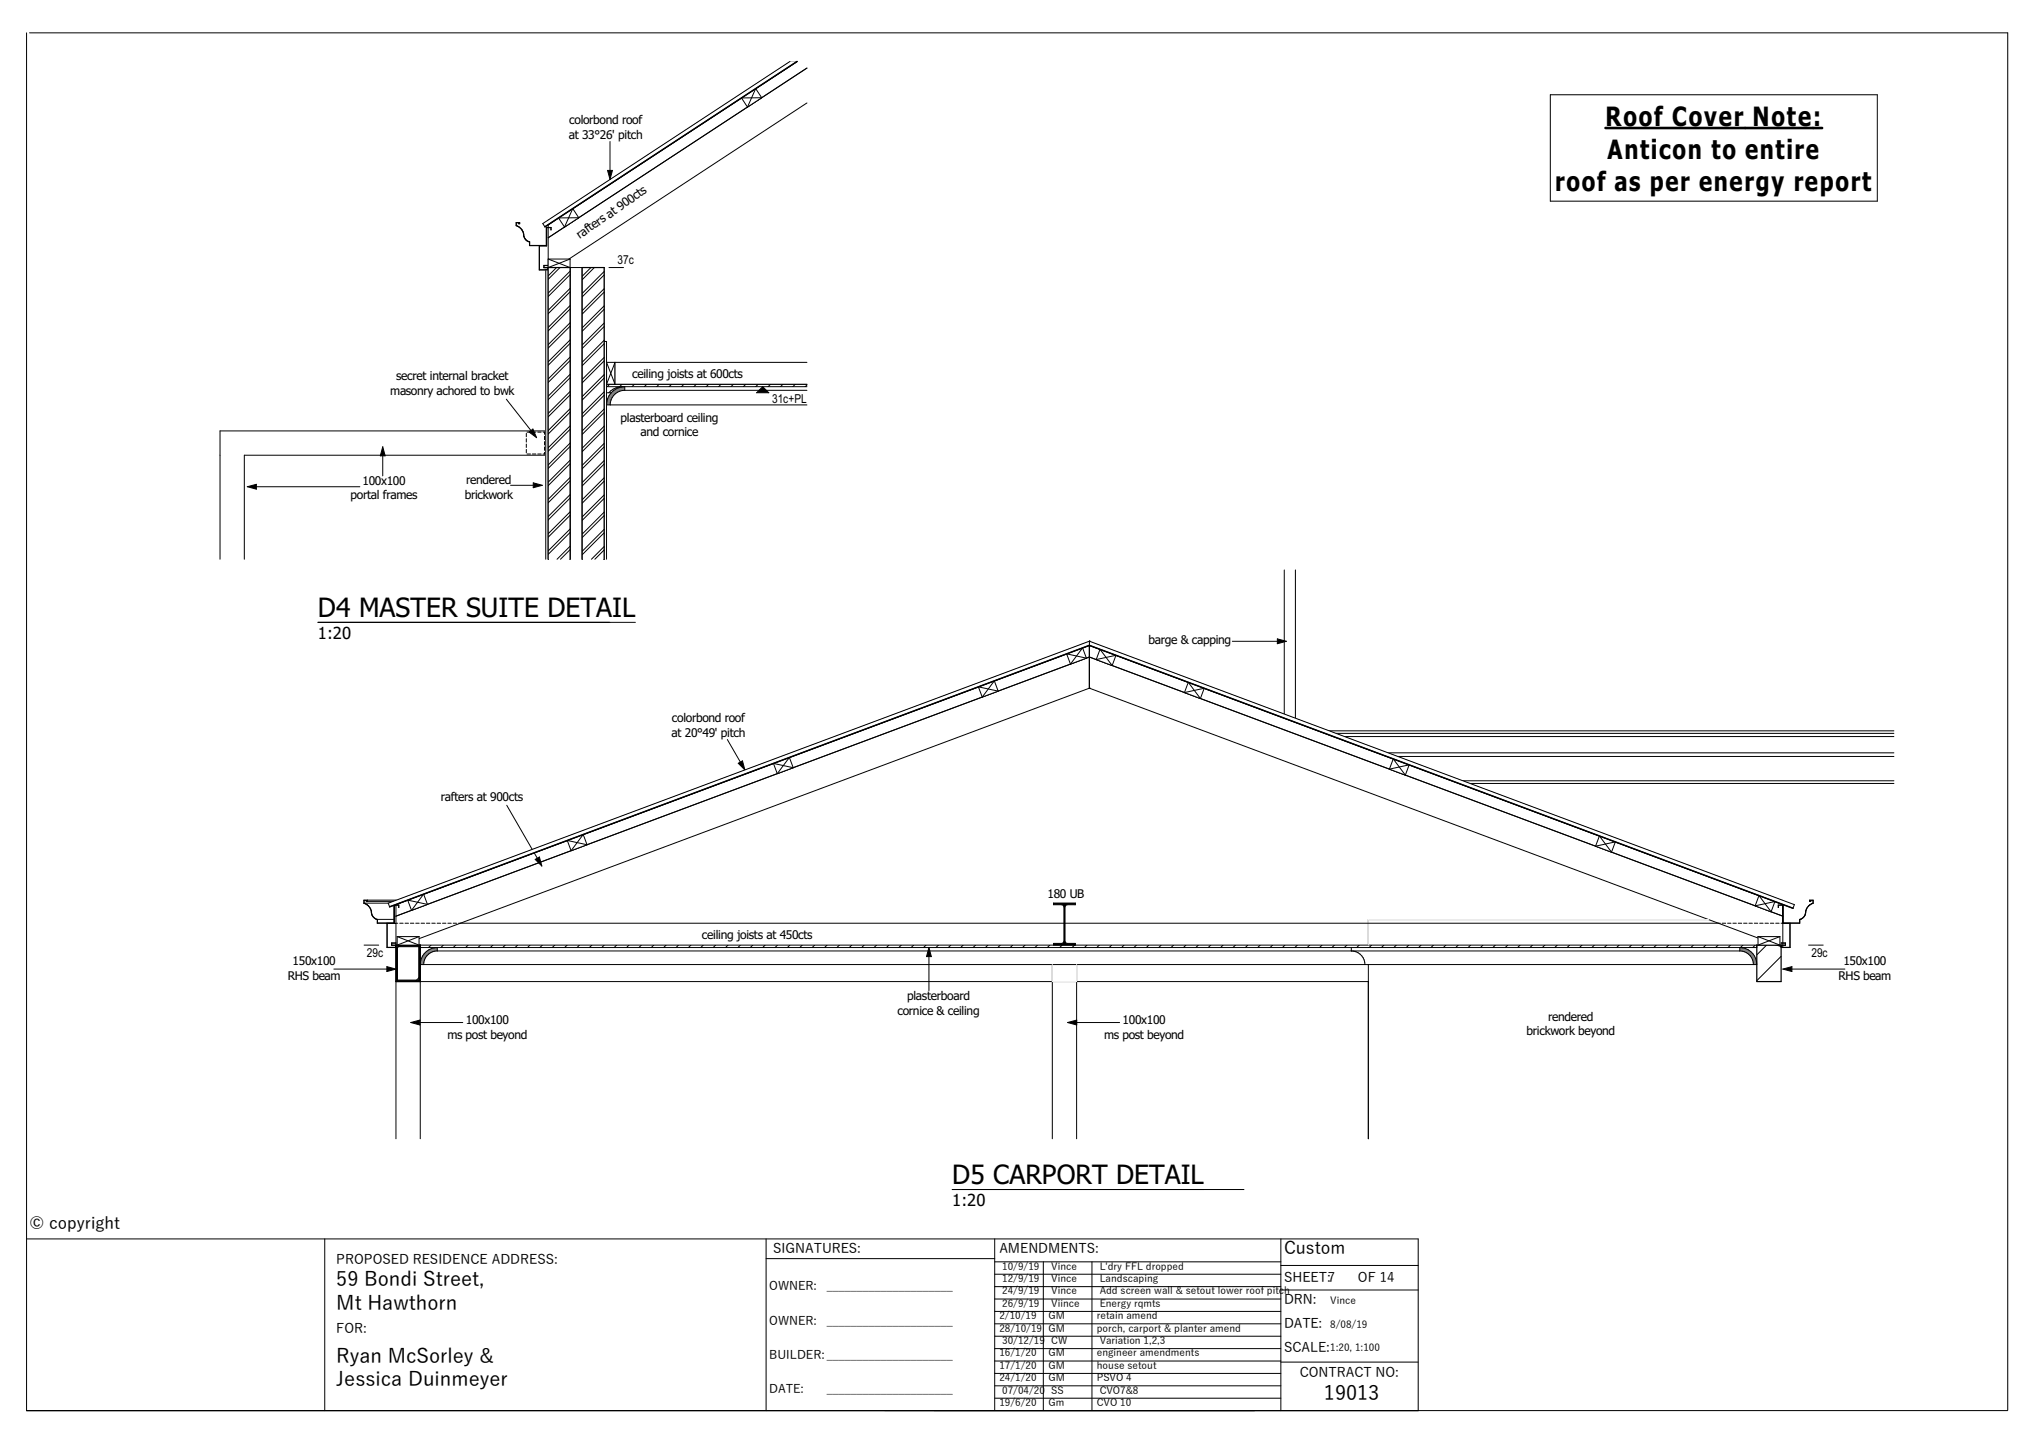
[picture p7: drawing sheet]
<svg xmlns="http://www.w3.org/2000/svg" width="420mm" height="297mm" viewBox="0 0 420 297" stroke-linecap="round" stroke-linejoin="round" font-family="sans-serif">
<g fill="none" stroke="#000" stroke-width=".21">
<path d="M5.5 6.8v283.3h407.4M6.1 6.8h406.8v283.2M5.5 254.8h286.2v35.3M66.8 254.8v35.3M157.6 258.9h47M157.6 254.8v35.3M204.6 254.8v35.3M204.6 259.5h58.8M214.6 259.5v30.6M224.6 259.5v30.6M263.4 254.8v35.3M204.6 274.8h58.8"/>
<path d="M204.6 272.3h58.8M204.6 269.7h58.8M204.6 267.2h58.8M204.6 264.6h58.8M204.6 262.1h58.8M204.6 279.9h58.8M204.6 277.4h58.8M263.4 260.3h28.3M263.4 265.3h28.3M204.6 285h58.8M204.6 282.5h58.8M204.6 287.6h58.8"/>
<path d="M263.4 280.2h28.3"/>
</g>
<!-- layer: J1  ROOF-(cover) -->
<g fill="none" stroke="#fff" stroke-width=".21">
<path d="M166 19.2l-10.8 1.8M166 18.2l-8.9 1.6M166 17.3l-7 1.2M166 16.4l-5.1 .9M166 15.5l-3.2 .5M166 14.6l-1.2 .2M137.8 39.7l-15 2.6M139.7 38.4l-15 2.6M141.6 37.2l-15 2.6M143.5 35.9l-15 2.6M145.4 34.7l-14.9 2.6M147.3 33.4l-14.9 2.6"/>
<path d="M149.2 32.2l-14.9 2.6M151.1 30.9l-14.9 2.6M153 29.7l-14.9 2.6M154.9 28.4l-14.9 2.6M156.8 27.2l-14.9 2.6M158.8 25.9l-15 2.6M160.7 24.7l-15 2.6M162.6 23.4l-15 2.6M164.5 22.2l-15 2.6M166 21l-14.6 2.5M166 20.1l-12.7 2.2M113 55.9l-.2 .1"/>
<path d="M114.9 54.7l-2.1 .3M116.8 53.4l-4 .7M118.7 52.2l-5.9 1M120.6 50.9l-7.8 1.4M122.5 49.7l-9.7 1.7M124.5 48.4l-11.7 2.1M126.4 47.2l-13.6 2.4M128.3 45.9l-15 2.6M130.2 44.7l-15 2.6M132.1 43.4l-15 2.6M134 42.2l-15 2.6M135.9 40.9l-15 2.6"/>
</g>
<path d="M112.8 45.3l49.7-32.7h1.4l-51.1 33.6z" fill-rule="evenodd" fill="#000"/>
<path d="M163.9 12.6l-51.1 33.6M166 14l-53.2 34.9M166 21.2l-53.2 34.9v-10.8" fill="none" stroke="#000" stroke-width=".21"/>
<!-- layer: D1  WALLS-(external) -->
<g fill="#000">
<path d="M112.8 55h4.5v60h-4.5z" fill-rule="evenodd"/>
<path d="M119.8 55h4.5v60h-4.5z" fill-rule="evenodd"/>
</g>
<path d="M106.2 45.8h.7v.2h-.2h.2v-.2h-.7v.6a2.62 2.62 0 0 1 1.7 2.5l.5 .6 .6 .2v.8h3.4v-3.7v3.7h-3.5v-.7a1.7 1.7 0 0 1-1.2-1.8l-.6-1-.9-.6z" fill-rule="evenodd" fill="#7f7f7f"/>
<path d="M112.4 46.8h1v.5l-.1-.5h-.8v3.8h-1.5v4.9h1.7v-.4h-.8v-.5h.9h-.9v.4h.9v.5h-1.9v-5h1.5z" fill-rule="evenodd" fill="#fff"/>
<path d="M112.6 54.6h.1M112.7 55.2h.1" fill="none" stroke="#000" stroke-width=".21"/>
<g fill="none" stroke="#000" stroke-width=".21">
<path d="M125.4 79l-.5 .5M127.9 79l-.5 .5M130.5 79l-.5 .5M133 79l-.5 .5M135.6 79l-.5 .5M138.1 79l-.5 .5M140.7 79l-.5 .5M143.2 79l-.5 .5M145.8 79l-.5 .5M148.3 79l-.5 .5M150.9 79l-.5 .5M153.4 79l-.5 .5"/>
<path d="M155.9 79l-.5 .5M158.5 79l-.5 .5M161 79l-.5 .5M163.6 79l-.5 .5M166 79.2l-.4 .3"/>
</g>
<path d="M126.1 80.4a3.8 3.8 0 0 1 2.4-.9v.8a3 3 0 0 0-3 3h-.7a3.7 3.7 0 0 1 1.3-2.9z" fill-rule="evenodd" fill="#7f7f7f"/>
<!-- layer: D1  WALLS-(external) -->
<path d="M117.3 55v60M119.8 55v60M112.8 93.6h-62.5v21.4M112.8 88.6h-67.5v26.4M124.3 93.6v21.4M112.8 115v-60h11.5v60" fill="none" stroke="#000" stroke-width=".21"/>
<!-- layer: D2  WALLS-(internal) -->
<path d="M124.3 80.8h1.4" fill="none" stroke="#000" stroke-width=".21"/>
<path d="M106.2 45.8h.7v.2h-.2h.2v-.2h-.7v.6a2.62 2.62 0 0 1 1.7 2.5l.5 .6a2.69 2.69 0 0 1-.9-1.9l-.4-.6-.9-.6zM108.4 49.5l.5 .3M108.4 49.5l.6 .2v.8h3.4v-3.7h1v.5l-.1-.5h-.8v3.8h-1.5v4.9h1.7v-.4h-.8v-.5h.9h-.9v.4h.9v.5h-1.9v-5M108.9 49.8h.1M112.4 46.8v3.7h-3.5v-.7" fill="none" stroke="#000" stroke-width=".21"/>
<path d="M124.3 79h41.7M124.3 79.5h41.7M124.8 79v.5M128 79.5a3.7 3.7 0 0 0-2.8 1.3M128.5 80.3v-.8a3.8 3.8 0 0 0-3.7 3.8h41.2M128.5 80.3h37.5M128.5 80.3a3 3 0 0 0-3 3" fill="none" stroke="#000" stroke-width=".21"/>
<!-- layer: K1  TEXT-(notes) -->
<path d="M114.9 44.8l2.9-1.9 1.2 1.9-2.9 1.9z" fill-rule="evenodd" fill="#fff"/>
<path d="M114.9 44.8l1.2 1.9M117.8 42.9l1.2 1.9M117.8 42.9l-2.9 1.9M117.8 42.9l-1.7 3.8M119 44.8l-2.9 1.9M119 44.8h-4.1" fill="none" stroke="#000" stroke-width=".21"/>
<path d="M152.5 20.1l2.9-1.9 1.3 1.9-3 1.9z" fill-rule="evenodd" fill="#fff"/>
<path d="M155.4 18.2l1.3 1.9M155.4 18.2l-2.9 1.9M155.4 18.2l-1.7 3.8M152.5 20.1l1.2 1.9M156.7 20.1l-3 1.9M156.7 20.1h-4.2" fill="none" stroke="#000" stroke-width=".21"/>
<path d="M112.8 53.3h4.5v1.7h-4.5z" fill-rule="evenodd" fill="#fff"/>
<path d="M112.8 53.3v1.7M112.8 55h4.5M112.8 53.3h4.5M112.8 53.3l4.5 1.7M117.3 53.3v1.7M117.3 53.3l-4.5 1.7" fill="none" stroke="#000" stroke-width=".21"/>
<path d="M124.8 74.5h1.7v4.5h-1.7z" fill-rule="evenodd" fill="#fff"/>
<path d="M125.3 55h3M124.8 79h1.7M124.8 74.5h1.7M124.8 74.5v4.5M124.8 74.5l1.7 4.5M126.5 74.5v4.5M126.5 74.5l-1.7 4.5M156.9 79.5l1.2 1.3h-2.5z" fill="none" stroke="#000" stroke-width=".21"/>
<path d="M155.6 80.8l1.3-1.3 1.2 1.3z" fill="#000"/>
<path d="M111.6 46l50.9-33.4h1.4l-51.8 34.1z" fill-rule="evenodd" fill="#fff"/>
<path d="M162.5 12.6l-50.9 33.4 .5 .7 51.8-34.1" fill="none" stroke="#000" stroke-width=".21"/>
<path d="M126.5 74.5h39.5v4.5h-39.5z" fill-rule="evenodd" fill="#fff"/>
<g fill="none" stroke="#000" stroke-width=".21">
<path d="M125 35.1h1l-.5 1.8zM125.5 29.1v6M166 74.5h-39.5v4.5h39.5M78.7 93.8v4.1M78.7 91.9l.5 1.9h-1zM104.1 82.1l5.1 6.5M105 99.8h4.7M108.3 89.1v.7M108.3 90.2v.7M108.3 91.3v.7M108.3 92.4v.7M108.4 88.9h.7"/>
<path d="M108.4 93.4h.7M108.8 88.9l.8-.7 .8 1.8zM109.5 88.9h.7M109.5 93.4h.7M109.7 99.3l1.8 .5-1.8 .5zM110.6 88.9h.7M110.6 93.4h.7M111.7 88.9h.6v.7M112 88.9v.4M112 89.7v.7M112 90.8v.7M112 91.9v.7"/>
<path d="M112 93v.4M112.3 93.3l-.6 .1M112.3 90v.7M112.3 91.1v.7M112.3 92.2v.7M50.9 100.1l1.8-.5v1zM52.7 100.1h21.3"/>
</g>
<path d="M163.9 12.6l-51.8 34.1" fill="none" stroke="#000" stroke-width=".3"/>
<path d="M125 35.1h1l-.5 1.8zM78.7 91.9l.5 1.9h-1zM108.8 88.9l.8-.7 .8 1.8zM109.7 99.3l1.8 .5-1.8 .5zM50.9 100.1l1.8-.5v1z" fill="#000"/>
<path d="M112.3 55.5h.5v59.5h-.5z" fill-rule="evenodd" fill="#fff"/>
<path d="M112.3 115v-59.5h.5v59.5" fill="none" stroke="#000" stroke-width=".21"/>
<path d="M112.8 55h4.5v60h-4.5z" fill-rule="evenodd" fill="#fff"/>
<g fill="none" stroke="#000" stroke-width=".21">
<path d="M114.5 55l-1.7 1.7M115.2 55l-2.4 2.5M117.3 56.5l-4.5 4.5M117.3 59.3l-4.5 4.5M117.3 55.8l-4.5 4.5M117.3 77.7l-4.5 4.5M117.3 74.2l-4.5 4.5M117.3 70.6l-4.5 4.5M117.3 67.1l-4.5 4.5M117.3 63.6l-4.5 4.5M117.3 60l-4.5 4.5M117.3 77l-4.5 4.5"/>
<path d="M117.3 73.5l-4.5 4.5M117.3 69.9l-4.5 4.5M117.3 66.4l-4.5 4.5M117.3 62.8l-4.5 4.5M117.3 98.9l-4.5 4.5M117.3 95.4l-4.5 4.5M117.3 91.8l-4.5 4.5M117.3 88.3l-4.5 4.5M117.3 84.8l-4.5 4.5M117.3 81.2l-4.5 4.5M117.3 98.2l-4.5 4.5M117.3 94.7l-4.5 4.5"/>
<path d="M117.3 91.1l-4.5 4.5M117.3 87.6l-4.5 4.5M117.3 84.1l-4.5 4.5M117.3 80.5l-4.5 4.5M117.3 113.1l-2 1.9M117.3 109.5l-4.5 4.5M117.3 106l-4.5 4.5M117.3 102.4l-4.5 4.5M117.3 112.3l-2.7 2.7M117.3 108.8l-4.5 4.5M117.3 105.3l-4.5 4.5M117.3 101.7l-4.5 4.5"/>
</g>
<path d="M112.8 115v-60h4.5v60" fill="none" stroke="#000" stroke-width=".25"/>
<path d="M124.3 70.2h.5v44.8h-.5z" fill-rule="evenodd" fill="#fff"/>
<path d="M124.3 115v-44.8h.5v44.8" fill="none" stroke="#000" stroke-width=".21"/>
<path d="M119.8 55h4.5v60h-4.5z" fill-rule="evenodd" fill="#fff"/>
<g fill="none" stroke="#000" stroke-width=".21">
<path d="M121.5 55l-1.7 1.8M122.2 55l-2.4 2.5M124.3 56.6l-4.5 4.5M124.3 59.4l-4.5 4.5M124.3 55.8l-4.5 4.5M124.3 77.8l-4.5 4.5M124.3 74.2l-4.5 4.5M124.3 70.7l-4.5 4.5M124.3 67.2l-4.5 4.5M124.3 63.6l-4.5 4.5M124.3 60.1l-4.5 4.5M124.3 77.1l-4.5 4.5"/>
<path d="M124.3 73.5l-4.5 4.5M124.3 70l-4.5 4.5M124.3 66.5l-4.5 4.5M124.3 62.9l-4.5 4.5M124.3 99l-4.5 4.5M124.3 95.4l-4.5 4.5M124.3 91.9l-4.5 4.5M124.3 88.4l-4.5 4.5M124.3 84.8l-4.5 4.5M124.3 81.3l-4.5 4.5M124.3 98.3l-4.5 4.5M124.3 94.7l-4.5 4.5"/>
<path d="M124.3 91.2l-4.5 4.5M124.3 87.7l-4.5 4.5M124.3 84.1l-4.5 4.5M124.3 80.6l-4.5 4.5M124.3 113.1l-1.9 1.9M124.3 109.6l-4.5 4.5M124.3 106.1l-4.5 4.5M124.3 102.5l-4.5 4.5M124.3 112.4l-2.7 2.6M124.3 108.9l-4.5 4.5M124.3 105.3l-4.5 4.5M124.3 101.8l-4.5 4.5"/>
<path d="M81.4 194.4h5v7.5h-5zM81.8 194.7h4.3v6.9h-4.3z"/>
</g>
<path d="M119.8 115v-60h4.5v60" fill="none" stroke="#000" stroke-width=".25"/>
<path d="M81.4 194.4h5v7.5h-5zM81.8 194.7v6.9h4.3v-6.9z" fill-rule="evenodd" fill="#000"/>
<path d="M366.7 186.1v3.7h3.4v-.7a1.66 1.66 0 0 0 1.3-1.7l.6-1.1 .9-.5v-.6h-.7v.1l.2 .1h-.2v-.3h.7v.7a2.58 2.58 0 0 0-1.6 2.4l-.6 .7-.5 .2v.8h-3.5z" fill-rule="evenodd" fill="#7f7f7f"/>
<path d="M365.7 186.1h1v3.8h1.5v5h-1.9v-.5h.9v-.4l-.9-.1h.9v.5h-.8v.4h1.7v-4.9h-1.5v-3.7h-.8l-.1 .4z" fill-rule="evenodd" fill="#fff"/>
<path d="M366.9 194.4h.1M368.1 194h.1M368.1 193.5l.1 .1" fill="none" stroke="#000" stroke-width=".21"/>
<!-- layer: J1  ROOF-(cover) -->
<g fill="none" stroke="#fff" stroke-width=".21">
<path d="M225.1 135.5l-4 .8M226.8 136.2l-10.4 1.8M228.5 136.8l-16.7 2.9M230.1 137.4l-22.9 4M231.8 138l-29.3 5.2M233.4 138.6l-35.5 6.3M235.1 139.3l-41.8 7.3M236.8 139.9l-11.7 2M174.8 160l-32.5 5.7M179.4 158.2l-32.4 5.7M184.1 156.5l-32.5 5.7M188.7 154.8l-32.5 5.7"/>
<path d="M193.3 153l-32.4 5.8M198 151.3l-32.5 5.7M202.6 149.6l-32.5 5.7M207.2 147.8l-32.4 5.8M211.8 146.1l-32.4 5.7M216.5 144.4l-32.5 5.7M221.1 142.6l-32.4 5.8M238.4 140.5l-11.6 2.1M240.1 141.1l-11.7 2.1M241.8 141.7l-11.7 2.1M243.4 142.4l-11.6 2M245.1 143l-11.7 2"/>
<path d="M246.7 143.6l-11.6 2.1M248.4 144.2l-11.6 2.1M250.1 144.9l-11.7 2M251.7 145.5l-11.6 2M253.4 146.1l-11.7 2M255 146.7l-11.6 2.1M256.7 147.3l-11.6 2.1M258.4 148l-11.7 2M260 148.6l-11.6 2M261.7 149.2l-11.6 2.1M263.4 149.8l-11.7 2.1M265 150.4l-11.6 2.1"/>
<path d="M266.7 151.1l-11.7 2M268.3 151.7l-11.6 2M270 152.3l-11.6 2.1M271.7 152.9l-11.7 2.1M273.3 153.5l-11.6 2.1M275 154.2l-11.7 2M276.6 154.8l-11.6 2M278.3 155.4l-11.6 2.1M280 156l-11.7 2.1M281.6 156.7l-11.6 2M283.3 157.3l-11.6 2M285 157.9l-11.7 2"/>
<path d="M286.6 158.5l-11.6 2.1M288.3 159.1l-11.7 2.1M289.9 159.8l-11.6 2M123.9 179l-32.5 5.7M128.5 177.3l-32.5 5.7M133.1 175.5l-32.4 5.7M137.8 173.8l-32.5 5.7M142.4 172.1l-32.5 5.7M147 170.3l-32.4 5.8M151.6 168.6l-32.4 5.7M156.3 166.9l-32.5 5.7M160.9 165.1l-32.4 5.8"/>
<path d="M165.5 163.4l-32.4 5.7M170.2 161.7l-32.5 5.7M291.6 160.4l-11.6 2M293.3 161l-11.7 2.1M294.9 161.6l-11.6 2.1M296.6 162.2l-11.7 2.1M298.3 162.9l-11.7 2M299.9 163.5l-11.6 2M301.6 164.1l-11.7 2.1M303.2 164.7l-11.6 2.1M304.9 165.3l-11.6 2.1M306.6 166l-11.7 2"/>
<path d="M308.2 166.6l-11.6 2M309.9 167.2l-11.7 2.1M311.5 167.8l-11.6 2.1M313.2 168.4l-11.6 2.1M314.9 169.1l-11.7 2M316.5 169.7l-11.6 2M318.2 170.3l-11.7 2.1M319.9 170.9l-11.7 2.1M321.5 171.6l-11.6 2M323.2 172.2l-11.7 2M324.8 172.8l-11.6 2M326.5 173.4l-11.6 2.1"/>
<path d="M328.2 174l-11.7 2.1M329.8 174.7l-11.6 2M331.5 175.3l-11.7 2M333.1 175.9l-11.6 2.1M334.8 176.5l-11.6 2.1M336.5 177.1l-11.7 2.1M338.1 177.8l-11.6 2M339.8 178.4l-11.7 2M341.5 179l-11.7 2.1M343.1 179.6l-11.6 2.1M82.2 194.6l-.8 .1M86.8 192.8l-5.4 1"/>
<path d="M91.5 191.1l-10.1 1.8M96.1 189.4l-14.7 2.6M100.7 187.6l-19.3 3.4M105.3 185.9l-23.9 4.2M110 184.2l-28.6 5M114.6 182.4l-32.5 5.8M119.2 180.7l-32.4 5.7M344.8 180.2l-11.7 2.1M346.4 180.9l-11.6 2M348.1 181.5l-11.6 2M349.8 182.1l-11.7 2.1M351.4 182.7l-11.6 2.1"/>
<path d="M353.1 183.3l-11.7 2.1M354.7 184l-11.6 2M356.4 184.6l-11.6 2M358.1 185.2l-11.7 2.1M359.7 185.8l-11.6 2.1M361.4 186.5l-11.7 2M363.1 187.1l-11.7 2M364.7 187.7l-11.6 2M366.4 188.3l-11.7 2.1M366.7 194.7h-.3M366.7 193.7l-2 .4M366.7 192.8l-3.7 .7"/>
<path d="M366.7 191.9l-5.3 1M366.7 191l-7 1.2M366.7 190.1l-8.6 1.5M366.7 189.2l-10.3 1.8"/>
</g>
<g fill="#000">
<path d="M81.4 185.2l142.7-53.3v.8l-142.7 53.3z" fill-rule="evenodd"/>
<path d="M224.1 131.9l142.6 53.3v.8l-142.6-53.3z" fill-rule="evenodd"/>
</g>
<path d="M74.8 185.1h.8v.3h-.3l.2-.1v-.1h-.6v.6a2.62 2.62 0 0 1 1.7 2.4l.5 .7 .5 .2v.7h3.4l.1-3.7v3.8h-3.5v-.8a1.7 1.7 0 0 1-1.3-1.7l-.5-1-1-.6z" fill-rule="evenodd" fill="#7f7f7f"/>
<path d="M81.1 186.1h.9v.5v-.4h-.9v3.7h-1.5v4.9h1.8v-.4h-.9v-.5h.9l-.8 .1v.4h.8v.5h-1.8v-5h1.5z" fill-rule="evenodd" fill="#fff"/>
<g fill="none" stroke="#000" stroke-width=".21">
<path d="M88.6 194.4l-.5 .5M91.2 194.4l-.5 .5M93.7 194.4l-.5 .5M96.3 194.4l-.5 .5M98.8 194.4l-.5 .5M101.4 194.4l-.5 .5M103.9 194.4l-.5 .5M106.5 194.4l-.5 .5M109 194.4l-.5 .5M111.5 194.4l-.5 .5M114.1 194.4l-.5 .5M116.6 194.4l-.5 .5"/>
<path d="M119.2 194.4l-.5 .5M121.7 194.4l-.5 .5M124.3 194.4l-.5 .5M126.8 194.4l-.5 .5M129.4 194.4l-.5 .5M131.9 194.4l-.5 .5M134.5 194.4l-.5 .5M137 194.4l-.5 .5M139.6 194.4l-.5 .5M142.1 194.4l-.5 .5M144.6 194.4l-.5 .5M147.2 194.4l-.5 .5"/>
<path d="M149.7 194.4l-.5 .5M152.3 194.4l-.5 .5M154.8 194.4l-.5 .5M157.4 194.4l-.5 .5M159.9 194.4l-.5 .5M162.5 194.4l-.5 .5M165 194.4l-.5 .5M167.6 194.4l-.5 .5M170.1 194.4l-.5 .5M172.6 194.4l-.5 .5M175.2 194.4l-.5 .5M177.7 194.4l-.5 .5"/>
<path d="M180.3 194.4l-.5 .5M182.8 194.4l-.5 .5M185.4 194.4l-.5 .5M187.9 194.4l-.5 .5M190.5 194.4l-.5 .5M193 194.4l-.5 .5M195.6 194.4l-.5 .5M198.1 194.4l-.5 .5M200.6 194.4l-.5 .5M203.2 194.4l-.5 .5M205.7 194.4l-.5 .5M208.3 194.4l-.5 .5"/>
<path d="M210.8 194.4l-.5 .5M213.4 194.4l-.5 .5M215.9 194.4l-.5 .5M218.5 194.4l-.5 .5M221 194.4l-.5 .5M223.6 194.4l-.5 .5M226.1 194.4l-.5 .5M228.6 194.4l-.5 .5M231.2 194.4l-.5 .5M233.7 194.4l-.5 .5M236.3 194.4l-.5 .5M238.8 194.4l-.5 .5"/>
<path d="M241.4 194.4l-.5 .5M243.9 194.4l-.5 .5M246.5 194.4l-.5 .5M249 194.4l-.5 .5M251.6 194.4l-.5 .5M254.1 194.4l-.5 .5M256.6 194.4l-.5 .5M259.2 194.4l-.5 .5M261.7 194.4l-.5 .5M264.3 194.4l-.5 .5M266.8 194.4l-.5 .5M269.4 194.4l-.5 .5"/>
<path d="M271.9 194.4l-.5 .5M274.5 194.4l-.5 .5M277 194.4l-.5 .5M279.6 194.4l-.5 .5M282.1 194.4l-.5 .5M284.6 194.4l-.5 .5M287.2 194.4l-.5 .5M289.7 194.4l-.5 .5M292.3 194.4l-.5 .5M294.8 194.4l-.5 .5M297.4 194.4l-.5 .5M299.9 194.4l-.5 .5"/>
<path d="M302.5 194.4l-.5 .5M305 194.4l-.5 .5M307.6 194.4l-.5 .5M310.1 194.4l-.5 .5M312.6 194.4l-.5 .5M315.2 194.4l-.5 .5M317.7 194.4l-.5 .5M320.3 194.4l-.5 .5M322.8 194.4l-.5 .5M325.4 194.4l-.5 .5M327.9 194.4l-.5 .5M330.5 194.4l-.5 .5"/>
<path d="M333 194.4l-.5 .5M335.6 194.4l-.5 .5M338.1 194.4l-.5 .5M340.7 194.4l-.5 .5M343.2 194.4l-.5 .5M345.7 194.4l-.5 .5M348.3 194.4l-.5 .5M350.8 194.4l-.5 .5M353.4 194.4l-.5 .5M355.9 194.4l-.5 .5M358.5 194.4l-.5 .5M361 194.4l-.5 .5"/>
</g>
<g fill="#7f7f7f">
<path d="M87.7 195.7a3.5 3.5 0 0 1 2.2-.8v.7a2.8 2.8 0 0 0-2.8 2.8h-.7a3.5 3.5 0 0 1 1.3-2.7z" fill-rule="evenodd"/>
<path d="M357.8 194.9a3.5 3.5 0 0 1 3.5 3.5h-.7a2.8 2.8 0 0 0-2.8-2.8z" fill-rule="evenodd"/>
</g>
<!-- layer: I1  BEAMS -->
<path d="M216.7 185.7h4.5v.4h-1.7l-.3 .1-.1 .3v7.1l.1 .3 .3 .1h1.7v.4h-4.5v-.4h1.7l.3-.1 .1-.3v-7.1l-.1-.3-.3-.1h-1.7z" fill-rule="evenodd" fill="#000"/>
<path d="M82.3 194.4l-.9 .8M216.7 185.7h4.5v.4h-1.7l-.3 .1-.1 .3v7.1l.1 .3 .3 .1h1.7v.4h-4.5v-.4h1.7l.3-.1 .1-.3v-7.1l-.1-.3-.3-.1h-1.7zM363.3 194.4l-2 2M366.3 196.7l-5 5M86.4 200.8l-1 1.1M86.4 201.9h195" fill="none" stroke="#000" stroke-width=".21"/>
<!-- layer: D1  WALLS-(external) -->
<path d="M216.4 198.4v35.8M221.4 198.4v35.8M281.4 189.1v5.3M281.4 198.4v35.8M81.4 201.9v32.3M86.4 201.9v32.3" fill="none" stroke="#000" stroke-width=".21"/>
<!-- layer: J1  ROOF-(cover) -->
<path d="M224.1 131.9h.1M224.1 131.9v9.6M224.1 141.5h.1M224.1 141.5l-142.7 53.3v-9.6M224.1 141.5l142.6 53.3v-9.6M273.4 150.3h116.1M302.4 161.1h87.1M81.4 188.4l142.7-53.3 142.6 53.3M81.4 186l142.7-53.3 142.6 53.3M281.4 189.1h70" fill="none" stroke="#000" stroke-width=".21"/>
<g fill="none" stroke="#000" stroke-width=".21">
<path d="M264.1 117.2v29.7M266.4 117.2v30.5M274.8 150.8h114.7M276.6 151.5h112.9M285.5 154.8h104M287.5 155.6h102M300.9 160.6h88.6M74.9 185.8l.6 .3M74.9 185.2v.6M74.9 185.8h6.5M75.5 186.1l.3 .2M75.5 185.2v.1l-.2 .1h6.1"/>
<path d="M75.6 185.1v.3M75.8 186.4l.4 .6a2.49 2.49 0 0 0 1.1 2l.3 .1M75.8 186.3l.5 .7a2.45 2.45 0 0 0 1 2l.3 .1v.7h3.4v-3.7h1v.5M77.6 189.1h.1M79.6 189.9v5h1.8v-.5h-.8v-.4l.8-.1h-.9v.5h.9v.4h-1.8v-4.9h1.8M81 189.1h-3.4M81.1 186.1v3.8h-3.5v-.8M81.5 185.1h-6.7v.7l.7 .3M82 186.6h.1M82 186.2h-.9v3.7M366.7 186.1v3.8h3.5v-.8l.3-.1M370.5 189l-.4 .1v.7h-3.4v-3.7h-1v.5l.1-.4h.8v3.7h1.5v4.9h-1.7v-.4h.8v-.5h-.9l.9 .1v.4h-.9v.5h1.9v-5"/>
<path d="M372.2 185.2v.1l.2 .1h-.2v-.3h.7v.7l-.6 .3M372.3 186.1a3.1 3.1 0 0 0-1.1 2.1l-.7 .8M372.3 186.1a3 3 0 0 0-1 2.1l-.8 .8M372.9 185.2v.6l-.6 .3"/>
</g>
<path d="M86.4 194.4h274.9v.5h-274.9zM89.9 195.6v-.7a3.5 3.5 0 0 0-3.5 3.5h274.9a3.5 3.5 0 0 0-3.5-3.5v.7M89.9 195.6h267.9M89.9 195.6a2.8 2.8 0 0 0-2.8 2.8M277.9 194.9v.7a2.8 2.8 0 0 1 2.8 2.8M357.8 195.6a2.8 2.8 0 0 1 2.8 2.8" fill="none" stroke="#000" stroke-width=".21"/>
<!-- layer: I1  BEAMS -->
<path d="M81.4 194.4h5v7.5h-5zM361.3 194.4h5v7.5h-5z" fill="none" stroke="#000" stroke-width=".25"/>
<!-- layer: K1  TEXT-(notes) -->
<path d="M361.8 184.2l3.3 1.2-.8 2.1-3.3-1.2z" fill-rule="evenodd" fill="#fff"/>
<path d="M361 186.3l3.3 1.2M361.8 184.2l-.8 2.1M361.8 184.2l3.3 1.2M361.8 184.2l2.5 3.3M365.1 185.4l-.8 2.1M365.1 185.4l-4.1 .9" fill="none" stroke="#000" stroke-width=".21"/>
<path d="M329 171.9l3.2 1.3-.7 2.1-3.3-1.3z" fill-rule="evenodd" fill="#fff"/>
<path d="M328.2 174l3.3 1.3M329 171.9l-.8 2.1M329 171.9l3.2 1.3M329 171.9l2.5 3.4M332.2 173.2l-.7 2.1M332.2 173.2l-4 .8" fill="none" stroke="#000" stroke-width=".21"/>
<path d="M286.6 156.1l3.2 1.2-.7 2.1-3.3-1.2z" fill-rule="evenodd" fill="#fff"/>
<path d="M285.8 158.2l3.3 1.2M286.6 156.1l-.8 2.1M286.6 156.1l3.2 1.2M286.6 156.1l2.5 3.3M289.8 157.3l-.7 2.1M289.8 157.3l-4 .9" fill="none" stroke="#000" stroke-width=".21"/>
<path d="M244.4 140.3l3.3 1.3-.8 2.1-3.3-1.3z" fill-rule="evenodd" fill="#fff"/>
<path d="M243.6 142.4l3.3 1.3M244.4 140.3l-.8 2.1M244.4 140.3l3.3 1.3M244.4 140.3l2.5 3.4M247.7 141.6l-.8 2.1M247.7 141.6l-4.1 .8" fill="none" stroke="#000" stroke-width=".21"/>
<path d="M361.6 192.6h4.5v1.8h-4.5z" fill-rule="evenodd" fill="#fff"/>
<path d="M361.6 194.4h4.5M361.6 192.6v1.8M361.6 192.6h4.5M361.6 192.6l4.5 1.8M366.1 192.6v1.8M366.1 192.6l-4.5 1.8" fill="none" stroke="#000" stroke-width=".21"/>
<path d="M226.3 133.6l3.2 1.2-.8 2.1-3.2-1.2z" fill-rule="evenodd" fill="#fff"/>
<path d="M225.5 135.7l3.2 1.2M226.3 133.6l-.8 2.1M226.3 133.6l3.2 1.2M226.3 133.6l2.4 3.3M229.5 134.8l-.8 2.1M229.5 134.8l-4 .9" fill="none" stroke="#000" stroke-width=".21"/>
<path d="M83.9 185.1l3.2-1.2 .8 2.1-3.3 1.2z" fill-rule="evenodd" fill="#fff"/>
<path d="M83.9 185.1l.7 2.1M83.9 185.1l4 .9M87.1 183.9l.8 2.1M87.1 183.9l-3.2 1.2M87.1 183.9l-2.5 3.3M87.9 186l-3.3 1.2" fill="none" stroke="#000" stroke-width=".21"/>
<path d="M116.7 172.9l3.3-1.3 .7 2.1-3.2 1.3z" fill-rule="evenodd" fill="#fff"/>
<path d="M116.7 172.9l.8 2.1M116.7 172.9l4 .8M120 171.6l.7 2.1M120 171.6l-3.3 1.3M120 171.6l-2.5 3.4M120.7 173.7l-3.2 1.3" fill="none" stroke="#000" stroke-width=".21"/>
<path d="M159.1 157l3.3-1.2 .7 2.1-3.2 1.2z" fill-rule="evenodd" fill="#fff"/>
<path d="M159.1 157l.8 2.1M159.1 157l4 .9M162.4 155.8l.7 2.1M162.4 155.8l-3.3 1.2M162.4 155.8l-2.5 3.3M163.1 157.9l-3.2 1.2" fill="none" stroke="#000" stroke-width=".21"/>
<path d="M201.2 141.3l3.3-1.3 .8 2.1-3.3 1.3z" fill-rule="evenodd" fill="#fff"/>
<path d="M201.2 141.3l.8 2.1M201.2 141.3l4.1 .8M204.5 140l.8 2.1M204.5 140l-3.3 1.3M204.5 140l-2.5 3.4M205.3 142.1l-3.3 1.3" fill="none" stroke="#000" stroke-width=".21"/>
<path d="M81.7 192.6h4.5v1.8h-4.5z" fill-rule="evenodd" fill="#fff"/>
<path d="M81.7 192.6v1.8M81.7 194.4h4.5M81.7 192.6h4.5M81.7 192.6l4.5 1.8M86.2 192.6v1.8M86.2 192.6l-4.5 1.8" fill="none" stroke="#000" stroke-width=".21"/>
<path d="M219.4 134.5l3.3-1.2 .8 2.1-3.3 1.2z" fill-rule="evenodd" fill="#fff"/>
<g fill="none" stroke="#000" stroke-width=".21">
<path d="M219.4 134.5l.8 2.1M219.4 134.5l4.1 .9M222.7 133.3l.8 2.1M222.7 133.3l-3.3 1.2M222.7 133.3l-2.5 3.3M223.5 135.4l-3.3 1.2M253.5 131.9h9.2M262.7 131.4l1.9 .5-1.9 .5zM149.6 152.1l2.7 4.6M151.8 157l.9-.5 .5 1.9zM104.2 165.6l6.3 10.9M110.1 176.8l.8-.5 .5 1.8z"/>
<path d="M68.7 199.3h10.9M79.6 198.8l1.8 .5-1.8 .5zM81.4 189.9h.4M82.2 189.9h.7M83.3 189.9h.7M84.4 189.9h.7M85.5 189.9h.7M86.6 189.9h.7M87.7 189.9h.7M88.8 189.9h.7M89.9 189.9h.7M91 189.9h.7"/>
<path d="M92.1 189.9h.7M93.2 189.9h.7M94.3 189.9h259.5M191.1 196.8v7M191.1 194.9l.5 1.9h-1zM354.2 189.9h.7M355.3 189.9h.7M356.4 189.9h.7M357.5 189.9h.7M358.6 189.9h.7M359.7 189.9h.7M360.8 189.9h.7"/>
<path d="M361.9 189.9h.7M363 189.9h.7M364.1 189.9h.7M365.2 189.9h.7M366.3 189.9h.4M366.7 199.3l1.9-.5v1zM368.6 199.3h10.9M84.5 210.3l1.9-.5v1zM86.4 210.3h8.8M219.6 210.3l1.9-.5v1zM221.5 210.3h8.8"/>
</g>
<path d="M262.7 131.4l1.9 .5-1.9 .5zM151.8 157l.9-.5 .5 1.9zM110.1 176.8l.8-.5 .5 1.8zM79.6 198.8l1.8 .5-1.8 .5zM191.1 194.9l.5 1.9h-1zM366.7 199.3l1.9-.5v1zM84.5 210.3l1.9-.5v1zM219.6 210.3l1.9-.5v1z" fill="#000"/>
<path d="M216.4 198.4v3.5h5v-3.5M351.4 189.1h-70v5.3" fill="none" stroke="#fff" stroke-width=".21"/>
<path d="M224.1 131.9l145 54.2-.3 .7-144.7-54.1z" fill-rule="evenodd" fill="#fff"/>
<path d="M224.1 131.9l145 54.2-.3 .7-144.7-54.1z" fill="none" stroke="#000" stroke-width=".21"/>
<path d="M79.9 185.8l144.2-53.9v.8l-144 53.8z" fill-rule="evenodd" fill="#fff"/>
<path d="M74.9 194.4h3M79.9 185.8l144.2-53.9v.8l-144 53.8zM372 194.4h3" fill="none" stroke="#000" stroke-width=".21"/>
<path d="M80.1 186.5l144-53.8 144.7 54.1" fill="none" stroke="#000" stroke-width=".3"/>
<path d="M318.9 19.5h67.2v21.9h-67.2zM65.4 128h65.3M195.9 244.7h60" fill="none" stroke="#000" stroke-width=".21"/>
<path d="M330.2 26.3h44.6" fill="none" stroke="#000" stroke-width=".53"/>
<g font-size="5.5">
<text x="330.2" y="26">Roof Cover Note:</text>
<text x="330.7" y="32.6">Anticon to entire</text>
<text x="319.9" y="39.2">roof as per energy report</text>
<text x="65.4" y="126.9">D4 MASTER SUITE DETAIL</text>
<text x="195.9" y="243.5">D5 CARPORT DETAIL</text>
</g>
<g font-size="4.1">
<text x="69.2" y="264.4">59 Bondi Street,</text>
<text x="69.2" y="269.4">Mt Hawthorn</text>
<text x="69.2" y="280.4">Ryan McSorley &amp;</text>
<text x="69.2" y="285">Jessica Duinmeyer</text>
<text x="272.3" y="287.9">19013</text>
</g>
<text font-size="3.6" x="264.1" y="258">Custom</text>
<g font-size="3.4">
<text x="65.4" y="131.4">1:20</text>
<text x="195.9" y="248.1">1:20</text>
<text x="6.1" y="252.7">© copyright</text>
</g>
<g font-size="2.7">
<text x="159" y="257.8">SIGNATURES:</text>
<text x="205.5" y="257.7">AMENDMENTS:</text>
<text x="69.2" y="260">PROPOSED RESIDENCE ADDRESS:</text>
<text x="264.1" y="263.7">SHEET:7</text>
<text x="279.3" y="263.7">OF 14</text>
<text x="264.1" y="268.2">DRN:</text>
<text x="69.2" y="274.1">FOR:</text>
<text x="264.1" y="273.2">DATE:</text>
<text x="264.1" y="278.2">SCALE:</text>
<text x="267.3" y="283.2">CONTRACT NO:</text>
</g>
<g font-size="2.5">
<text x="117" y="28.5">at 33°26' pitch</text>
<text x="117.1" y="25.5">colorbond roof</text>
<text x="119.2" y="49.2" transform="rotate(-34 119.2 49.2)">rafters at 900cts</text>
<text x="127" y="54.4">37c</text>
<text x="130" y="77.7">ceiling joists at 600cts</text>
<text x="80.3" y="81.2">masonry achored to bwk</text>
<text x="81.5" y="78.2">secret internal bracket</text>
<text x="158.8" y="82.8">31c+PL</text>
<text x="127.6" y="86.7">plasterboard ceiling</text>
<text x="131.7" y="89.7">and cornice</text>
<text x="74.6" y="99.7">100x100</text>
<text x="95.9" y="99.6">rendered</text>
<text x="72.1" y="102.7">portal frames</text>
<text x="95.6" y="102.6">brickwork</text>
<text x="236.2" y="132.4">barge &amp; capping</text>
<text x="138.2" y="148.6">colorbond roof</text>
<text x="138.1" y="151.6">at 20°49' pitch</text>
<text x="90.7" y="164.8">rafters at 900cts</text>
<text x="215.5" y="184.7">180 UB</text>
<text x="75.5" y="196.8">29c</text>
<text x="144.4" y="193.1">ceiling joists at 450cts</text>
<text x="372.6" y="196.8">29c</text>
<text x="59.2" y="201.5">RHS beam</text>
<text x="60.2" y="198.5">150x100</text>
<text x="378.2" y="201.5">RHS beam</text>
<text x="379.1" y="198.5">150x100</text>
<text x="184.6" y="208.7">cornice &amp; ceiling</text>
<text x="186.6" y="205.7">plasterboard</text>
<text x="318.4" y="210">rendered</text>
<text x="92" y="213.7">ms post beyond</text>
<text x="95.8" y="210.7">100x100</text>
<text x="227.1" y="213.7">ms post beyond</text>
<text x="230.9" y="210.7">100x100</text>
<text x="314" y="212.9">brickwork beyond</text>
<text x="158.2" y="265.3">OWNER:</text>
<text x="170.1" y="265.3">_____________________</text>
<text x="158.2" y="272.6">OWNER:</text>
<text x="170.1" y="272.6">_____________________</text>
<text x="158.2" y="279.6">BUILDER:_____________________</text>
<text x="158.2" y="286.6">DATE:</text>
<text x="170.1" y="286.6">_____________________</text>
</g>
<g font-size="2.1">
<text x="206.1" y="261.1">10/9/19</text>
<text x="206.1" y="263.7">12/9/19</text>
<text x="216.2" y="261.1">Vince</text>
<text x="216.2" y="263.7">Vince</text>
<text x="226.2" y="261.1">L'dry FFL dropped</text>
<text x="226.2" y="263.7">Landscaping</text>
<text x="206.1" y="266.2">24/9/19</text>
<text x="206.1" y="268.8">26/9/19</text>
<text x="216.2" y="266.2">Vince</text>
<text x="216.2" y="268.8">Viince</text>
<text x="226.2" y="266.2">Add screen wall &amp; setout lower roof pitch</text>
<text x="226.2" y="268.8">Energy rqmts</text>
<text x="273.6" y="268.1">Vince</text>
<text x="205.5" y="271.3">2/10/19</text>
<text x="205.5" y="273.9">28/10/19</text>
<text x="215.6" y="271.3">GM</text>
<text x="215.6" y="273.9">GM</text>
<text x="225.6" y="271.3">retain amend</text>
<text x="225.6" y="273.9">porch, carport &amp; planter amend</text>
<text x="273.6" y="273.2">8/08/19</text>
<text x="205.5" y="279">16/1/20</text>
<text x="205.5" y="281.5">17/1/20</text>
<text x="206.1" y="276.4">30/12/19</text>
<text x="215.6" y="279">GM</text>
<text x="215.6" y="281.5">GM</text>
<text x="216.2" y="276.4">CW</text>
<text x="225.6" y="279">engineer amendments</text>
<text x="225.6" y="281.5">house setout</text>
<text x="226.2" y="276.4">Variation 1,2,3</text>
<text x="273.6" y="277.9">1:20, 1:100</text>
<text x="205.5" y="284.1">24/1/20</text>
<text x="206.1" y="286.7">07/04/20</text>
<text x="215.6" y="284.1">GM</text>
<text x="216.2" y="286.7">SS</text>
<text x="225.6" y="284.1">PSVO 4</text>
<text x="226.2" y="286.7">CVO7&amp;8</text>
<text x="205.5" y="289.2">19/6/20</text>
<text x="215.6" y="289.2">Gm</text>
<text x="225.6" y="289.2">CVO 10</text>
</g>
</svg>
